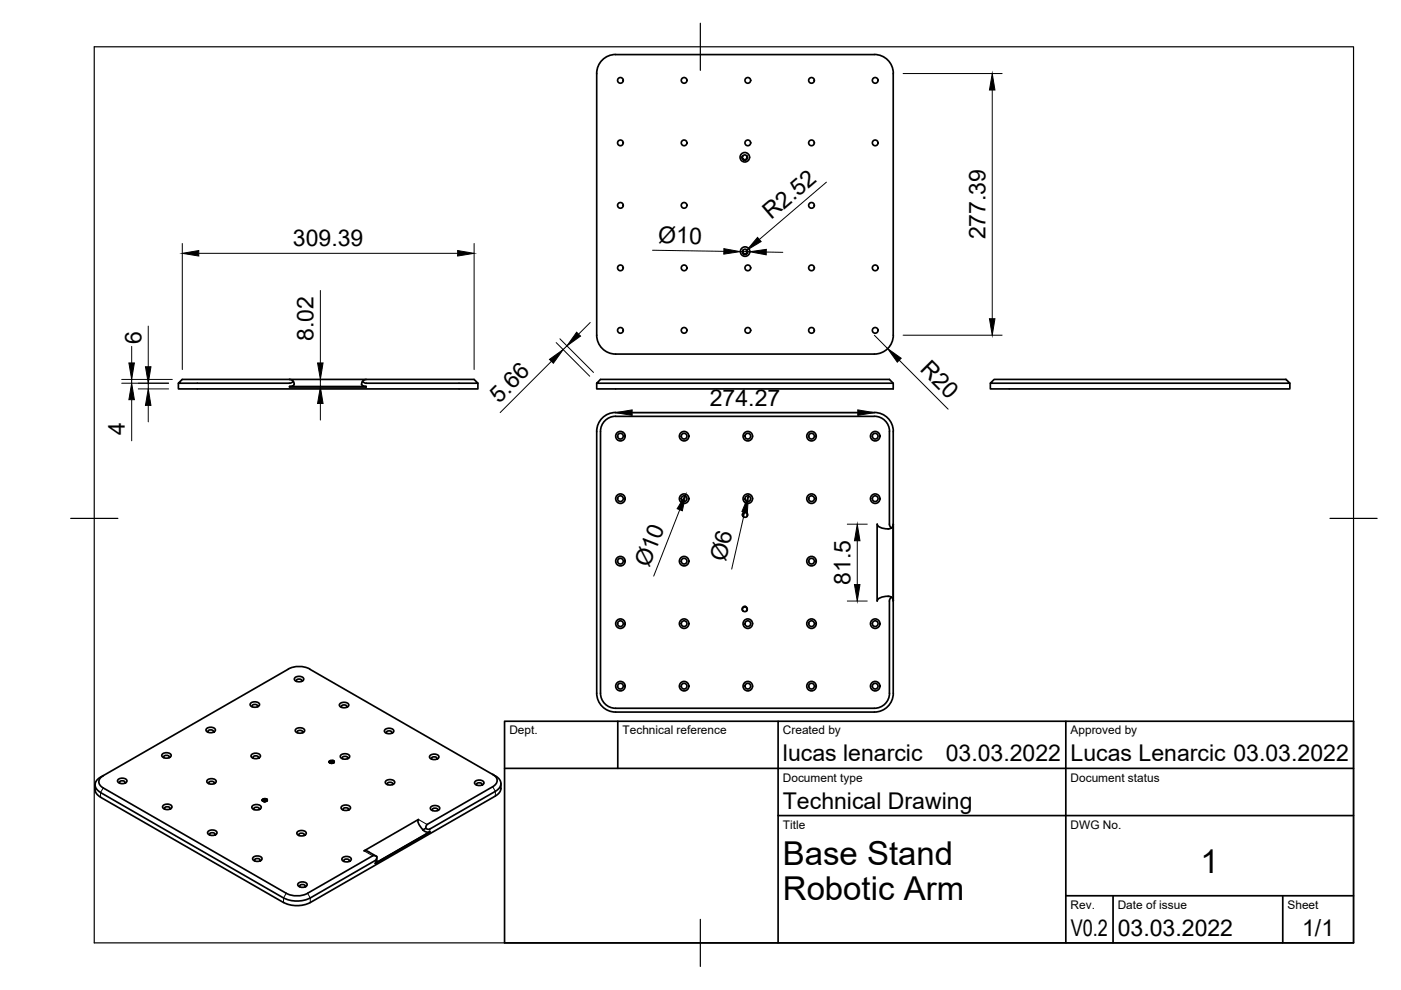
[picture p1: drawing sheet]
<svg xmlns="http://www.w3.org/2000/svg" width="297mm" height="210mm" viewBox="0 0 297 210" stroke-linecap="round" stroke-linejoin="round" font-family="sans-serif">
<!-- layer: Sichtbar -->
<g fill="none" stroke="#000" stroke-width=".36">
<path d="M185.4 11.6l-54.9-.1a4 4 0 0 0-4 4.1v55.5a4 4 0 0 0 4 4h54.9M185.4 11.5a4 4 0 0 1 4 4.1v55.5a4 4 0 0 1-4 4M157.4 33.1v.4l.2 .3 .4 .1 .3-.2v-.7l.1 .3v.3l-.3 .3h-.4l-.3-.4zM157.5 33a.5 .5 0 0 1 .8 0M157.5 53.1l.1 .6 .5 .2 .3-.3-.1-.6 .2 .4-.1 .4-.4 .2-.4-.2-.2-.3zM157.6 53a.5 .5 0 0 1 .8 0M37.8 81.3v1.2h63.5v-1.2M61.4 80.4h39.1l.8 .9h-23.6l-.8-.5M61.4 80.4h-22.8l-.8 .9h23.6l.8-.5M61.4 80.4l.8 .4M62.2 80.8l.2 .7M62.4 81.5h.1"/>
<path d="M62.4 81.5a.9 .9 0 0 1-1 .4M76.9 80.8l-.2 .7a.92 .92 0 0 0 .9 .4M77.6 82.1l-16.2-.1 16.3 .1M77.7 80.4l-.8 .4M126.5 81.3v1.2h62.9v-1.2l-.8-.9h-61.3l-.8 .9h62.9M185.4 88.3h-54.9a3.2 3.2 0 0 0-3.2 3.2v55.5a3.2 3.2 0 0 0 3.2 3.2h54.9M185.4 87.5h-54.9a4 4 0 0 0-4 4v55.5a4 4 0 0 0 4 4h54.9M185.4 87.5a4 4 0 0 1 4 4v55.5a4 4 0 0 1-4 4M185.4 88.3a3.2 3.2 0 0 1 3.2 3.2v19.6l.4 .8M210 81.3l.8-.9h61.9l.8 .9zM210 81.3v1.2h63.5v-1.2M157.8 108.6l-.4 .4 .1 .5 .1-.6 .5-.2 .4 .3-.2 .5 .2-.5-.4-.4"/>
<path d="M157.8 108.6h.3M158.4 109.5a.5 .5 0 0 1-.8 0M189.4 111.2v16.2M189.4 111.1a1.22 1.22 0 0 1-1.7 1 1.8 1.8 0 0 1-1.7-1v16.3a2.15 2.15 0 0 1 2.4-1l.4 .1a1.01 1.01 0 0 1 .6 .9M157.5 129.5l-.1-.3v-.3l.5-.3 .5 .3-.1 .6M157.5 129.5l-.1-.5 .4-.3 .5 .2v.6M158.3 129.5a.5 .5 0 0 1-.8 0M189 126.6l-.4 .8v19.6a3.2 3.2 0 0 1-3.2 3.2M34.4 160a1.25 1.25 0 0 1 1.9 .2 1.16 1.16 0 0 1-2 0zM43.7 154.6a1.25 1.25 0 0 1 2 .2 1.16 1.16 0 0 1-2 0zM44.1 155.3v-.2a.68 .68 0 0 1 1.2 0l-.1 .2M53.1 149.2a1.25 1.25 0 0 1 1.9 .2 1.16 1.16 0 0 1-2 0z"/>
<path d="M53.5 149.9l-.1-.2a.68 .68 0 0 1 1.2 0v.2M61.1 141.9l-39.2 22.6M61.1 141.8a5 5 0 0 1 4.6 0M62.5 143.8a1.25 1.25 0 0 1 1.9 .2 1.16 1.16 0 0 1-2 0zM62.7 154.7a1.25 1.25 0 0 1 1.9 .2 1.16 1.16 0 0 1-2 0zM62.9 144.5l-.1-.2a.68 .68 0 0 1 1.2 0l-.1 .2M63.1 155.4l-.1-.2a.68 .68 0 0 1 1.2 0l-.1 .2M65.7 141.9l39.3 22.6M72 149.3a1.25 1.25 0 0 1 2 .2 1.16 1.16 0 0 1-2.1 0zM72.4 150l-.1-.2a.68 .68 0 0 1 1.3 0l-.1 .2M81.6 154.8a1.25 1.25 0 0 1 1.9 .2 1.16 1.16 0 0 1-2 0zM82 155.5l-.1-.2a.68 .68 0 0 1 1.2 0l-.1 .2"/>
<path d="M20.2 166.4a2.26 2.26 0 0 0 1.1 2.6l38.8 22.3a6.3 6.3 0 0 0 5.7 0l39.2-22.5M21.9 164.5a2.37 2.37 0 0 0-1.7 2.1l.6 1 .5 .4 38.8 22.4a6.4 6.4 0 0 0 5.7 0l13.8-8M21.9 164.5a1.38 1.38 0 0 0-.9 1.3 1.38 1.38 0 0 0 .9 1.3l38.8 22.3a5 5 0 0 0 4.5 0M25 165.4a1.25 1.25 0 0 1 1.9 .2 1.16 1.16 0 0 1-2 0zM25.4 166l-.1-.1a.68 .68 0 0 1 1.2 0v.1M34.5 170.9a1.25 1.25 0 0 1 2 .2 1.16 1.16 0 0 1-2 0zM34.8 160.7l-.1-.2a.68 .68 0 0 1 1.2 0l-.1 .2M34.9 171.6v-.2a.68 .68 0 0 1 1.2 0l-.1 .2M43.9 165.5a1.25 1.25 0 0 1 1.9 .2 1.16 1.16 0 0 1-2 0zM44.1 176.3a1.25 1.25 0 0 1 1.9 .3 1.16 1.16 0 0 1-2 0zM44.3 166.2l-.1-.2a.68 .68 0 0 1 1.2 0v.2M44.5 177.1l-.1-.2a.68 .68 0 0 1 1.2 0l-.1 .2"/>
<path d="M53.3 160.1a1.25 1.25 0 0 1 1.9 .2 1.16 1.16 0 0 1-2 0zM53.5 170.9a1.25 1.25 0 0 1 1.9 .3 1.16 1.16 0 0 1-2 0zM53.7 160.8l-.1-.2a.68 .68 0 0 1 1.2 0v.2M53.9 171.7l-.1-.2a.68 .68 0 0 1 1.2 0l-.1 .2M55.6 169.7l.3-.2h.3l.4 .3M55.6 169.6l.3-.2h.3l.3 .2 .1 .2-.5-.2-.5 .2 .5-.2 .5 .2M55.6 169.6l.2 .3h.3M55.7 169.8l.5-.1 .3 .2M55.7 169.9h.8M55.9 169.9h.4M55.9 169.8h.3M55.9 169.6h.3"/>
<path d="M55.9 169.5h.3M56 170h.2M56 170h.1M56.4 169.4h-.5l-.3 .2M56.4 169.4l.3 .2M56.4 169.4l.2 .1M56.6 169.5v.3l-.5 .2M63 176.4a1.25 1.25 0 0 1 1.9 .3 1.16 1.16 0 0 1-2 0zM63.4 177.2l-.1-.2a.68 .68 0 0 1 1.2 0v.2M69.8 161.6l.2-.2 .4-.1 .4 .3M69.8 161.5l.2-.2h.4l.3 .2 .1 .2M69.8 161.5l.1 .2 .4 .1"/>
<path d="M69.8 161.6l.5-.1 .5 .2-.4-.2zM69.9 161.7l.4-.1 .4 .2-.8-.1M70.1 161.8h.4M70.1 161.7h.3M70.1 161.5h.3M70.1 161.3h.3M70.2 161.8h.1M70.6 161.2l.2 .2M70.6 161.2l-.6 .1-.2 .2M70.6 161.2l.3 .4-.6 .2M72.2 160.2a1.25 1.25 0 0 1 1.9 .2 1.16 1.16 0 0 1-2 0zM72.4 171a1.25 1.25 0 0 1 1.9 .3 1.16 1.16 0 0 1-2 0z"/>
<path d="M72.6 160.9l-.1-.2a.68 .68 0 0 1 1.2 0v.2M72.8 171.8l-.1-.2a.68 .68 0 0 1 1.2 0l-.1 .2M81.8 165.6a1.25 1.25 0 0 1 1.9 .3 1.16 1.16 0 0 1-2 0zM82.2 166.4l-.1-.2a.68 .68 0 0 1 1.2 0l-.1 .2M90.6 174.8l-.3 .5v.3M91.1 176.4a1.59 1.59 0 0 1-1.9-1l-.3-.4a.96 .96 0 0 1-.2-1.2l-11.5 6.6M91.1 176.5l-11.5 6.5M91.1 176.5l-11.5 6.6M91.1 176.4v.1M91.1 160.2a1.25 1.25 0 0 1 2 .3 1.16 1.16 0 0 1-2 0zM91.3 171.1a1.25 1.25 0 0 1 1.9 .3 1.16 1.16 0 0 1-2 0zM91.5 161v-.2a.68 .68 0 0 1 1.2 0l-.1 .2"/>
<path d="M91.7 171.8l-.1-.1a.68 .68 0 0 1 1.2 0v.1M100.7 165.8a1.25 1.25 0 0 1 1.9 .2 1.16 1.16 0 0 1-2 0zM101.1 166.5l-.1-.2a.68 .68 0 0 1 1.2 0l-.1 .2M104.5 164.2a1.38 1.38 0 0 1 .9 1.3 1.38 1.38 0 0 1-.9 1.3l-13.9 8M105 167.8l-13.9 8h-.5l-.3-.2-.6 .3M105.1 164.5a1.71 1.71 0 0 1 1.1 1.6 1.71 1.71 0 0 1-1.2 1.7M106.2 166.2v.9M106.2 167.1a1.92 1.92 0 0 1-1.2 1.7M53.6 181.8a1.25 1.25 0 0 1 2 .3 1.16 1.16 0 0 1-2 0zM54 182.5v-.1a.68 .68 0 0 1 1.2 0l-.1 .1M63.2 187.3a1.25 1.25 0 0 1 1.9 .3 1.16 1.16 0 0 1-2 0zM63.6 188l-.1-.1a.68 .68 0 0 1 1.2 0v.1"/>
<path d="M72.5 181.9a1.25 1.25 0 0 1 2 .3 1.16 1.16 0 0 1-2 0zM72.9 182.6v-.1a.68 .68 0 0 1 1.2 0l-.1 .1M77.2 180.4h.4l.6 .2M78.1 180.6l1.6 .9M79.6 182.4a.55 .55 0 0 0 .3-.6 .55 .55 0 0 0-.6-.4l-14.1 8M79.6 183v.1M79.6 183.1h.1M79.9 181.8v.7M79.9 182.5l-.3 .5"/>
<circle cx="131.5" cy="17" r=".6"/>
<circle cx="145" cy="17" r=".6"/>
<circle cx="158.5" cy="17" r=".6"/>
<circle cx="172.1" cy="17" r=".6"/>
<circle cx="185.6" cy="17" r=".6"/>
<circle cx="131.5" cy="30.3" r=".6"/>
<circle cx="145" cy="30.3" r=".6"/>
<circle cx="157.9" cy="33.3" r="1.01"/>
<circle cx="158.5" cy="30.3" r=".6"/>
<circle cx="172.1" cy="30.3" r=".6"/>
<circle cx="185.6" cy="30.3" r=".6"/>
<circle cx="131.5" cy="56.8" r=".6"/>
<circle cx="131.5" cy="43.5" r=".6"/>
<circle cx="145" cy="43.5" r=".6"/>
<circle cx="145" cy="56.8" r=".6"/>
<circle cx="158" cy="53.3" r="1.01"/>
<circle cx="158.5" cy="56.8" r=".6"/>
<circle cx="172.1" cy="43.5" r=".6"/>
<circle cx="172.1" cy="56.8" r=".6"/>
<circle cx="185.6" cy="56.8" r=".6"/>
<circle cx="131.5" cy="70" r=".6"/>
<circle cx="145" cy="70" r=".6"/>
<circle cx="158.5" cy="70" r=".6"/>
<circle cx="172.1" cy="70" r=".6"/>
<circle cx="185.6" cy="70" r=".6"/>
<circle cx="131.5" cy="92.5" r="1.01"/>
<circle cx="131.5" cy="92.5" r=".6"/>
<circle cx="145" cy="92.5" r="1.01"/>
<circle cx="145" cy="92.5" r=".6"/>
<circle cx="158.5" cy="92.5" r="1.01"/>
<circle cx="158.5" cy="92.5" r=".6"/>
<circle cx="172.1" cy="92.5" r="1.01"/>
<circle cx="172.1" cy="92.5" r=".6"/>
<circle cx="185.6" cy="92.5" r="1.01"/>
<circle cx="185.6" cy="92.5" r=".6"/>
<circle cx="131.5" cy="119" r="1.01"/>
<circle cx="131.5" cy="105.7" r="1.01"/>
<circle cx="131.5" cy="119" r=".6"/>
<circle cx="131.5" cy="105.7" r=".6"/>
<circle cx="145" cy="105.7" r="1.01"/>
<circle cx="145" cy="119" r="1.01"/>
<circle cx="145" cy="105.7" r=".6"/>
<circle cx="145" cy="119" r=".6"/>
<circle cx="158.5" cy="105.7" r="1.01"/>
<circle cx="158.5" cy="105.7" r=".6"/>
<circle cx="172.1" cy="119" r="1.01"/>
<circle cx="172.1" cy="105.7" r="1.01"/>
<circle cx="172.1" cy="119" r=".6"/>
<circle cx="172.1" cy="105.7" r=".6"/>
<circle cx="185.6" cy="105.7" r="1.01"/>
<circle cx="185.6" cy="105.7" r=".6"/>
<circle cx="131.5" cy="132.2" r="1.01"/>
<circle cx="131.5" cy="132.2" r=".6"/>
<circle cx="145" cy="132.2" r="1.01"/>
<circle cx="145" cy="132.2" r=".6"/>
<circle cx="158.5" cy="132.2" r="1.01"/>
<circle cx="158.5" cy="132.2" r=".6"/>
<circle cx="172.1" cy="132.2" r="1.01"/>
<circle cx="172.1" cy="132.2" r=".6"/>
<circle cx="185.6" cy="132.2" r="1.01"/>
<circle cx="185.6" cy="132.2" r=".6"/>
<circle cx="131.5" cy="145.5" r="1.01"/>
<circle cx="131.5" cy="145.5" r=".6"/>
<circle cx="145" cy="145.5" r="1.01"/>
<circle cx="145" cy="145.5" r=".6"/>
<circle cx="158.5" cy="145.5" r="1.01"/>
<circle cx="158.5" cy="145.5" r=".6"/>
<circle cx="172.1" cy="145.5" r="1.01"/>
<circle cx="172.1" cy="145.5" r=".6"/>
<circle cx="185.6" cy="145.5" r="1.01"/>
<circle cx="185.6" cy="145.5" r=".6"/>
</g>
<!-- layer: Sichtbar schmal -->
<path d="M21.9 167.1l-.6 .9v1M88.7 173.8l1.9 1M89.6 175.9l.1 .1M89.7 176h.1M91.1 175.8v.7M104.5 166.8l.5 1v1M60.7 189.4l-.6 1v1M65.2 189.4l.6 1v1M77.2 180.4l1.8 1.1M79.6 182.4v.7" fill="none" stroke="#000" stroke-width=".21"/>
<!-- layer: Border -->
<path d="M20 9.9h267v190h-267zM148.5 4.9v10M15 109.9h10M282 109.9h10M148.5 194.9v10" fill="none" stroke="#000" stroke-width=".25"/>
<!-- layer: TitleBlock -->
<path d="M107 152.9h180v47h-180zM131 152.9v10M165 152.9v47M226 152.9v47M107 162.9h180M165 172.9h122M226 189.9h61M236 189.9v10M272 189.9v10" fill="none" stroke="#000" stroke-width=".36"/>
<!-- layer: Dimensions -->
<g fill="none" stroke="#000" stroke-width=".21">
<path d="M191.5 15.6h21M210.4 19.1v48.5M175.2 38.6l-14.2 12.2M38.7 51.6v26.8M42.1 53.7h54.9M100.5 51.6v26.8M138.3 53.1l15.2 .2M157 53.4h2M158.3 53l-.3 .4M162.5 53.4l3.5 .1M27.9 73.4v3.6M31.4 69.1v8.7"/>
<path d="M67.9 61.6v15.4M116.9 76.6l-10.9 10.9M117.9 72.6l7.1 7.2M118.7 71.8l7.1 7.2M120.2 73.3l-.8 .8M125.1 68.4l-2.4 2.5M185.4 71.1l2.8 2.8M190.7 76.4l10.3 10.4M191.5 71.1h21M25.8 81.3h10M25.8 80.4h10.7M27.9 80.4v.9"/>
<path d="M27.9 84.7v8.8M29.3 82.5h6.5M31.4 81.3v1.2M31.4 86v3.4M67.9 80.4v1.7M67.9 85.5v3.6M134 87.5h47.9M144.1 108.1l-5.5 14M157.9 108.6l-2.8 12.1M179.6 111.1h4.3M181.8 114.7v9.2M179.6 127.4h4.3"/>
</g>
<g fill="#000" stroke="#000" stroke-width=".21">
<path d="M210.4 15.6l.5 3.5h-1.1zM38.7 53.7l3.4-.6v1.2zM97 53.1l3.5 .6-3.5 .6zM153.5 52.7l3.5 .7-3.5 .5zM160.6 50.3l.8 .9-3.1 1.8zM159 53.4l3.5-.5v1.1zM27.3 77h1.2l-.6 3.4zM30.8 77.8h1.2l-.6 3.5zM67.3 77h1.2l-.6 3.4zM116.5 76.2l2.9-2.1-2.1 2.9zM122.3 70.4l.8 .9-2.9 2zM188.2 73.9l2.9 2.1-.9 .8z"/>
<path d="M209.8 67.6h1.1l-.5 3.5zM27.9 81.3l.6 3.4h-1.2zM31.4 82.5l.6 3.5h-1.2zM67.9 82.1l.6 3.4h-1.2zM130.5 87.5l3.5-.6v1.2zM181.9 86.9l3.5 .6-3.5 .6zM145.4 104.8l-.7 3.5-1.1-.4zM158.7 105.2l-.2 3.5-1.2-.2zM181.8 111.1l.5 3.6h-1.1zM181.2 123.9h1.1l-.5 3.5z"/>
</g>
<g font-size="7">
<text x="166" y="183.4">Base Stand</text>
<text x="254.5" y="185.2">1</text>
<text x="166" y="190.9">Robotic Arm</text>
</g>
<g font-size="4.9">
<text x="163.5" y="46.7" transform="rotate(-41 163.5 46.7)">R2.52</text>
<text x="62.1" y="52.3">309.39</text>
<text x="139.6" y="51.5" transform="rotate(1 139.6 51.5)">Ø10</text>
<text x="208.9" y="50.8" transform="rotate(-90 208.9 50.8)">277.39</text>
<text x="30" y="73" transform="rotate(-90 30 73)">6</text>
<text x="66.5" y="72.3" transform="rotate(-90 66.5 72.3)">8.02</text>
<text x="194.9" y="78.5" transform="rotate(45 194.9 78.5)">R20</text>
<text x="105.9" y="85.6" transform="rotate(-45 105.9 85.6)">5.66</text>
<text x="150.5" y="86.1">274.27</text>
<text x="26.5" y="92.1" transform="rotate(-90 26.5 92.1)">4</text>
<text x="153.9" y="119.2" transform="rotate(-77 153.9 119.2)">Ø6</text>
<text x="137.6" y="120.5" transform="rotate(-69 137.6 120.5)">Ø10</text>
<text x="180.3" y="124.1" transform="rotate(-90 180.3 124.1)">81.5</text>
<text x="166" y="161.4">lucas lenarcic</text>
<text x="200.5" y="161.4">03.03.2022</text>
<text x="227" y="161.4">Lucas Lenarcic 03.03.2022</text>
<text x="166" y="171.4">Technical Drawing</text>
<text x="227" y="198.6">V0.2</text>
<text x="237" y="198.4">03.03.2022</text>
<text x="276.1" y="198.6">1/1</text>
</g>
<g font-size="2.5">
<text x="108" y="155.7">Dept.</text>
<text x="132" y="155.7">Technical reference</text>
<text x="166" y="155.7">Created by</text>
<text x="227" y="155.7">Approved by</text>
<text x="166" y="165.7">Document type</text>
<text x="227" y="165.7">Document status</text>
<text x="166" y="175.7">Title</text>
<text x="227" y="175.7">DWG No.</text>
<text x="227" y="192.7">Rev.</text>
<text x="237" y="192.7">Date of issue</text>
<text x="273" y="192.7">Sheet</text>
</g>
</svg>
